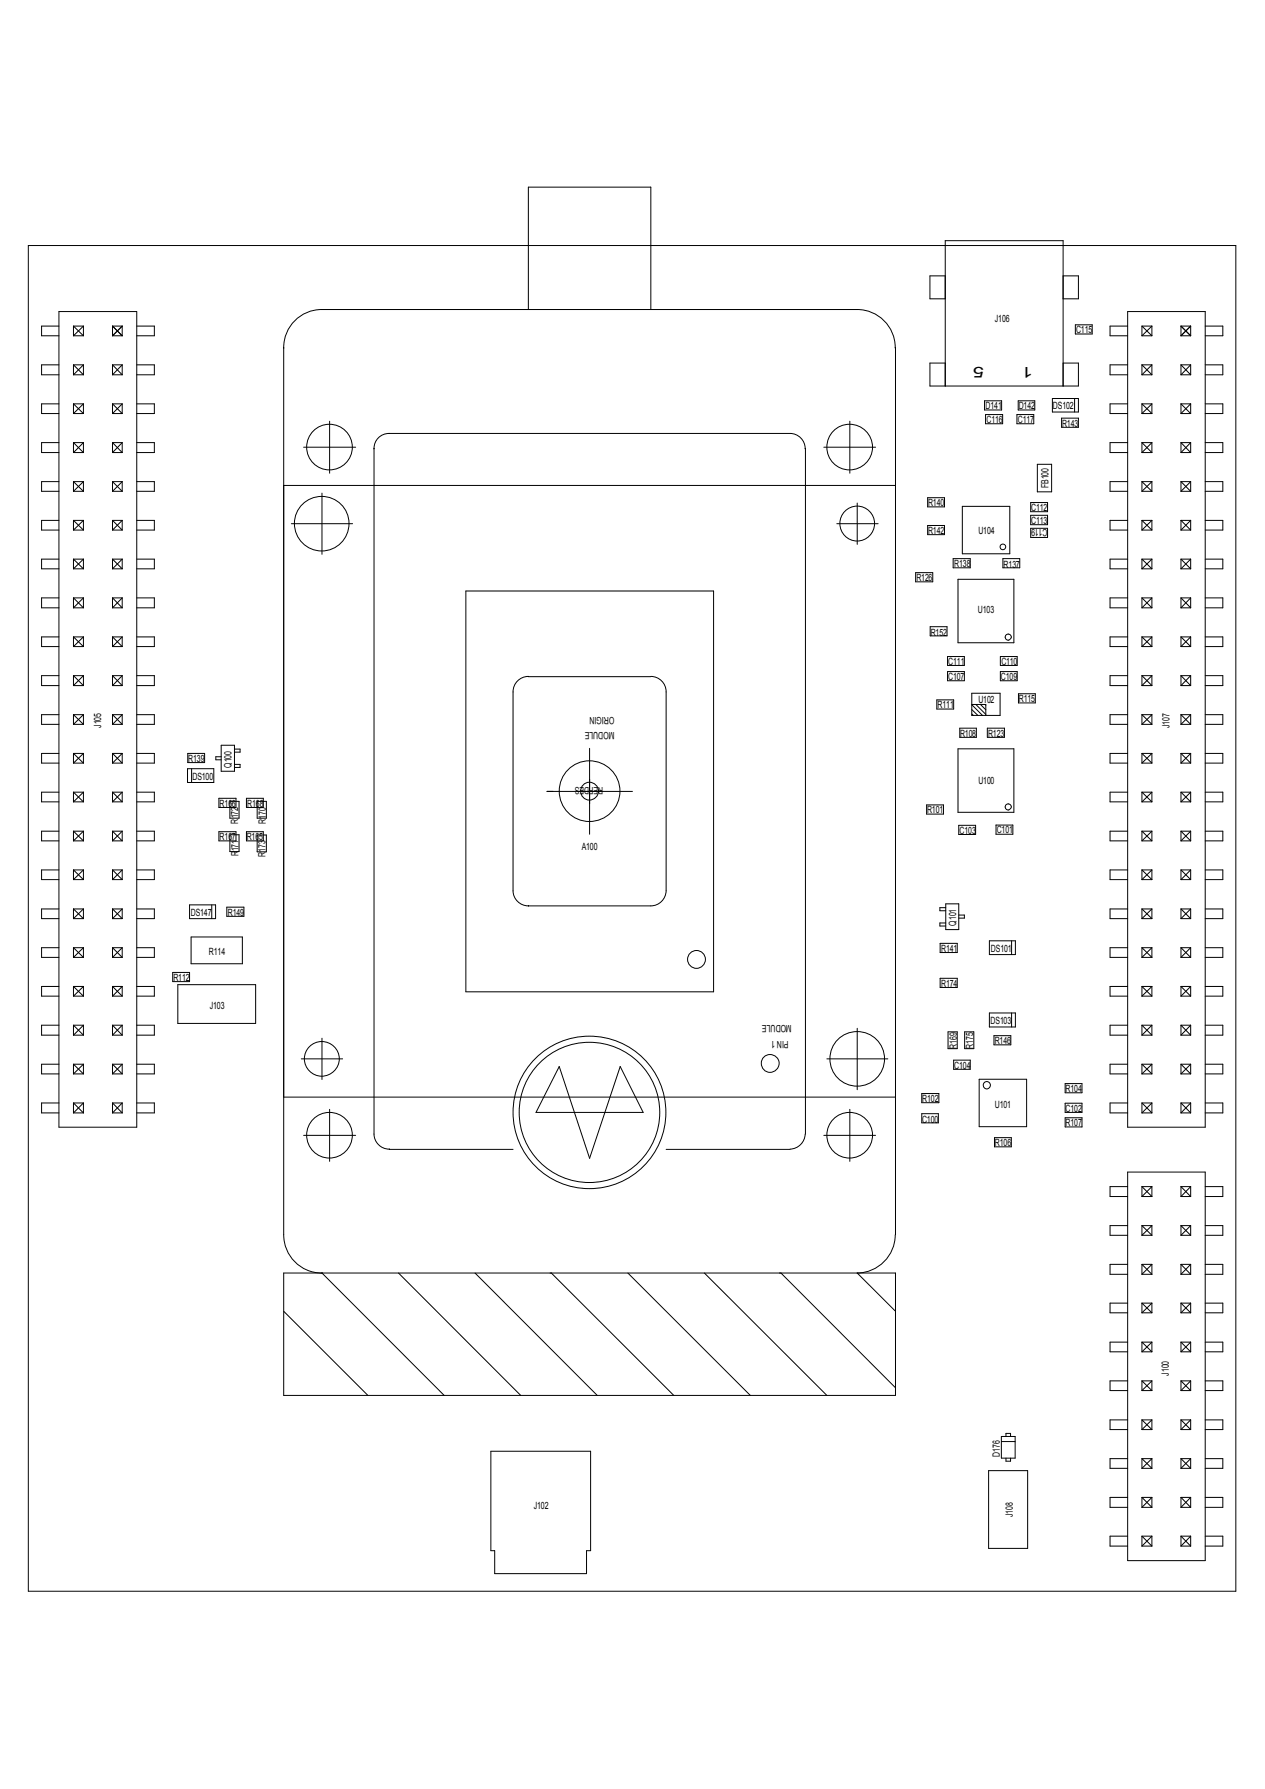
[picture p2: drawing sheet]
<svg xmlns="http://www.w3.org/2000/svg" width="210mm" height="297mm" viewBox="0 0 210 297" stroke-linecap="round" stroke-linejoin="round" font-family="sans-serif">
<g fill="none" stroke="#000" stroke-width=".17">
<path d="M4.7 40.8h200.4v223.4h-200.4zM9.8 54.1h-2.9v1.7h2.9M9.8 51.7h12.9v135.5h-12.9zM12.2 54.1h1.6M12.2 55.8h1.6M12.2 54.1v1.7M12.2 54.1l1.6 1.7M13.8 54.1v1.7M13.8 54.1l-1.6 1.7M18.7 54.1h1.6M18.7 55.8h1.6M18.7 54.1v1.7"/>
<path d="M18.7 54.1l1.6 1.7M20.3 54.1l-1.6 1.7M20.3 54.1v1.7M22.7 54.1h2.9v1.7h-2.9M87.7 51.4v-20.3h20.3v20.3M148.5 57.7v.1a6.3 6.3 0 0 0-6.3-6.4h-88.7a6.3 6.3 0 0 0-6.4 6.4v147.2a6.3 6.3 0 0 0 6.4 6.4l20.2 20.3M148.6 57.7v147.3M156.8 45.8h-2.5v3.8h2.5M176.4 45.8h2.5v3.8h-2.5M178.4 53.9h2.8v1.6h-2.8zM187.1 54.1h-2.9v1.7h2.9M187.1 51.7h12.9v135.5h-12.9z"/>
<path d="M189.5 54.1v1.7M189.5 54.1l1.6 1.7M189.5 54.1h1.6M189.5 55.8h1.6M191.1 54.1l-1.6 1.7M191.1 54.1v1.7M196 54.1h1.6M196 55.8h1.6M196 54.1v1.7M196 54.1l1.6 1.7M197.6 54.1l-1.6 1.7M197.6 54.1v1.7"/>
<path d="M200 54.1h2.9v1.7h-2.9M9.8 80h-2.9v1.6h2.9M9.8 73.5h-2.9v1.6h2.9M9.8 67.1h-2.9v1.6h2.9M9.8 60.6h-2.9v1.6h2.9M12.2 80h1.6M12.2 73.5h1.6M12.2 75.1h1.6M12.2 68.7h1.6M12.2 67.1h1.6M12.2 60.6h1.6M12.2 62.2h1.6"/>
<path d="M12.2 60.6v1.6M12.2 67.1v1.6M12.2 73.5v1.6M12.2 80v1.6M12.2 80l1.6 1.6M12.2 73.5l1.6 1.6M12.2 67.1l1.6 1.6M12.2 60.6l1.6 1.6M13.8 60.6v1.6M13.8 67.1v1.6M13.8 73.5v1.6M13.8 80v1.6"/>
<path d="M13.8 80l-1.6 1.6M13.8 73.5l-1.6 1.6M13.8 67.1l-1.6 1.6M13.8 60.6l-1.6 1.6M18.7 80h1.6M18.7 73.5h1.6M18.7 75.1h1.6M18.7 68.7h1.6M18.7 67.1h1.6M18.7 60.6h1.6M18.7 62.2h1.6M18.7 80l1.6 1.6"/>
<path d="M18.7 67.1l1.6 1.6M18.7 60.6v1.6M18.7 67.1v1.6M18.7 73.5v1.6M18.7 80v1.6M18.7 73.5l1.6 1.6M18.7 60.6l1.6 1.6M20.3 80l-1.6 1.6M20.3 73.5l-1.6 1.6M20.3 67.1l-1.6 1.6M20.3 60.6l-1.6 1.6M20.3 60.6v1.6"/>
<path d="M20.3 67.1v1.6M20.3 73.5v1.6M20.3 80v1.6M22.7 80h2.9v1.6h-2.9M22.7 73.5h2.9v1.6h-2.9M22.7 67.1h2.9v1.6h-2.9M22.7 60.6h2.9v1.6h-2.9M50.4 74.3h8.6M54.7 69.9v8.7M133.6 74.5a2.53 2.53 0 0 0-2.5-2.5h-66.5a2.48 2.48 0 0 0-2.5 2.5v113.8a2.53 2.53 0 0 0 2.5 2.5M133.6 74.5v113.8M136.7 74.3h8.6"/>
<path d="M141 69.9v8.7M156.8 64.1v-24.1h19.6v24.1M156.8 60.3h-2.5v3.8h24.6v-3.8h-2.5M163.4 66.5h2.8v1.6h-2.8zM163.5 68.8h2.9v1.6h-2.9zM168.7 68.8h2.8v1.6h-2.8zM169 66.5h2.7v1.6h-2.7zM172.1 77.1h2.4v4.6h-2.4zM174.6 66.2h4.3v2.2h-4.3zM176.1 69.4h2.8v1.6h-2.8zM178.3 66.2v2.2M187.1 80h-2.9v1.6h2.9"/>
<path d="M187.1 73.5h-2.9v1.6h2.9M187.1 67.1h-2.9v1.6h2.9M187.1 60.6h-2.9v1.6h2.9M189.5 60.6v1.6M189.5 67.1v1.6M189.5 73.5v1.6M189.5 80v1.6M189.5 80l1.6 1.6M189.5 80h1.6M189.5 73.5l1.6 1.6M189.5 73.5h1.6M189.5 75.1h1.6"/>
<path d="M189.5 67.1l1.6 1.6M189.5 68.7h1.6M189.5 67.1h1.6M189.5 60.6l1.6 1.6M189.5 60.6h1.6M189.5 62.2h1.6M191.1 80l-1.6 1.6M191.1 73.5l-1.6 1.6M191.1 67.1l-1.6 1.6M191.1 60.6l-1.6 1.6M191.1 60.6v1.6M191.1 67.1v1.6"/>
<path d="M191.1 73.5v1.6M191.1 80v1.6M196 80h1.6M196 80l1.6 1.6M196 73.5h1.6M196 75.1h1.6M196 68.7h1.6M196 67.1h1.6M196 67.1l1.6 1.6M196 60.6h1.6M196 62.2h1.6M196 60.6v1.6"/>
<path d="M196 67.1v1.6M196 73.5v1.6M196 80v1.6M196 73.5l1.6 1.6M196 60.6l1.6 1.6M197.6 67.1l-1.6 1.6M197.6 60.6v1.6M197.6 67.1v1.6M197.6 73.5v1.6M197.6 80v1.6M197.6 80l-1.6 1.6M197.6 73.5l-1.6 1.6"/>
<path d="M197.6 60.6l-1.6 1.6M200 80h2.9v1.6h-2.9M200 73.5h2.9v1.6h-2.9M200 67.1h2.9v1.6h-2.9M200 60.6h2.9v1.6h-2.9M9.8 99.3h-2.9v1.6h2.9M9.8 92.8h-2.9v1.6h2.9M9.8 86.4h-2.9v1.6h2.9M12.2 99.3h1.6M12.2 92.8h1.6M12.2 94.4h1.6M12.2 86.4h1.6"/>
<path d="M12.2 88h1.6M12.2 81.6h1.6M12.2 86.4v1.6M12.2 92.8v1.6M12.2 99.3v1.6M12.2 99.3l1.6 1.6M12.2 92.8l1.6 1.6M12.2 86.4l1.6 1.6M13.8 86.4v1.6M13.8 92.8v1.6M13.8 99.3v1.6M13.8 99.3l-1.6 1.6"/>
<path d="M13.8 92.8l-1.6 1.6M13.8 86.4l-1.6 1.6M18.7 99.3h1.6M18.7 92.8h1.6M18.7 94.4h1.6M18.7 86.4h1.6M18.7 88h1.6M18.7 81.6h1.6M18.7 86.4v1.6M18.7 92.8v1.6M18.7 99.3v1.6M18.7 99.3l1.6 1.6"/>
<path d="M18.7 92.8l1.6 1.6M18.7 86.4l1.6 1.6M20.3 92.8l-1.6 1.6M20.3 99.3l-1.6 1.6M20.3 86.4l-1.6 1.6M20.3 86.4v1.6M20.3 92.8v1.6M20.3 99.3v1.6M22.7 99.3h2.9v1.6h-2.9M22.7 92.8h2.9v1.6h-2.9M22.7 86.4h2.9v1.6h-2.9M47.1 80.6h101.5"/>
<path d="M48.3 87h10.2M53.4 81.9v10.1M77.3 98.1h41.1v66.6h-41.1zM138.9 87h6.8M142.2 83.5v6.9M151.9 95.1h2.9v1.5h-2.9zM153.9 82.6h2.8v1.6h-2.8zM153.9 87.2h2.8v1.6h-2.8zM158.2 92.8h2.8v1.5h-2.8zM159 96.2h9.2v10.5h-9.2zM159.7 84.1h7.9v7.8h-7.9zM166.4 92.8h2.8v1.5h-2.8z"/>
<path d="M171 87.7h2.8v1.5h-2.8zM171 83.4h2.8v1.6h-2.8zM171 85.6h2.8v1.5h-2.8zM187.1 99.3h-2.9v1.6h2.9M187.1 92.8h-2.9v1.6h2.9M187.1 86.4h-2.9v1.6h2.9M189.5 86.4v1.6M189.5 92.8v1.6M189.5 99.3v1.6M189.5 99.3l1.6 1.6M189.5 99.3h1.6M189.5 92.8l1.6 1.6"/>
<path d="M189.5 92.8h1.6M189.5 94.4h1.6M189.5 86.4l1.6 1.6M189.5 86.4h1.6M189.5 88h1.6M189.5 81.6h1.6M191.1 99.3l-1.6 1.6M191.1 92.8l-1.6 1.6M191.1 86.4l-1.6 1.6M191.1 86.4v1.6M191.1 92.8v1.6M191.1 99.3v1.6"/>
<path d="M196 99.3h1.6M196 92.8h1.6M196 94.4h1.6M196 86.4h1.6M196 88h1.6M196 81.6h1.6M196 86.4v1.6M196 92.8v1.6M196 99.3v1.6M196 99.3l1.6 1.6M196 92.8l1.6 1.6M196 86.4l1.6 1.6"/>
<path d="M197.6 92.8l-1.6 1.6M197.6 86.4v1.6M197.6 92.8v1.6M197.6 99.3v1.6M197.6 99.3l-1.6 1.6M197.6 86.4l-1.6 1.6M200 99.3h2.9v1.6h-2.9M200 92.8h2.9v1.6h-2.9M200 86.4h2.9v1.6h-2.9M9.8 118.7h-2.9v1.6h2.9M9.8 112.2h-2.9v1.6h2.9M9.8 105.7h-2.9v1.7h2.9"/>
<path d="M12.2 118.7h1.6M12.2 113.8h1.6M12.2 112.2h1.6M12.2 105.7h1.6M12.2 107.4h1.6M12.2 100.9h1.6M12.2 105.7v1.7M12.2 112.2v1.6M12.2 118.7v1.6M12.2 118.7l1.6 1.6M12.2 112.2l1.6 1.6M12.2 105.7l1.6 1.7"/>
<path d="M13.8 105.7v1.7M13.8 112.2v1.6M13.8 118.7v1.6M13.8 118.7l-1.6 1.6M13.8 112.2l-1.6 1.6M13.8 105.7l-1.6 1.7M18.7 118.7h1.6M18.7 113.8h1.6M18.7 112.2h1.6M18.7 105.7h1.6M18.7 107.4h1.6M18.7 100.9h1.6"/>
<path d="M18.7 105.7l1.6 1.7M18.7 105.7v1.7M18.7 112.2v1.6M18.7 118.7v1.6M18.7 118.7l1.6 1.6M18.7 112.2l1.6 1.6M20.3 105.7l-1.6 1.7M20.3 118.7l-1.6 1.6M20.3 112.2l-1.6 1.6M20.3 105.7v1.7M20.3 112.2v1.6M20.3 118.7v1.6"/>
<path d="M22.7 118.7h2.9v1.6h-2.9M22.7 112.2h2.9v1.6h-2.9M22.7 105.7h2.9v1.7h-2.9M87.7 112.3a2.55 2.55 0 0 0-2.6 2.6v33a2.54 2.54 0 0 0 2.6 2.5h20.3a2.56 2.56 0 0 0 2.5-2.5v-33a2.55 2.55 0 0 0-2.5-2.6M87.7 112.4h20.3M154.3 104.1h2.8v1.5h-2.8zM155.4 116.2h2.8v1.5h-2.8zM157.2 109h2.8v1.5h-2.8zM157.2 111.5h2.8v1.5h-2.8zM161.2 115.1h4.7v3.7h-4.7zM161.2 118.5l.3 .3M161.2 117.8l1.1 1"/>
<path d="M161.2 117l1.8 1.8M161.2 117h2.4v1.8M161.9 117l1.7 1.6M162.7 117l.9 .9M163.4 117l.2 .1M166 111.5h2.8v1.5h-2.8zM166 109h2.8v1.5h-2.8zM169 115.2h2.8v1.5h-2.8zM187.1 118.7h-2.9v1.6h2.9M187.1 112.2h-2.9v1.6h2.9M187.1 105.7h-2.9v1.7h2.9M189.5 105.7v1.7"/>
<path d="M189.5 112.2v1.6M189.5 118.7v1.6M189.5 118.7l1.6 1.6M189.5 118.7h1.6M189.5 113.8h1.6M189.5 112.2l1.6 1.6M189.5 112.2h1.6M189.5 105.7l1.6 1.7M189.5 105.7h1.6M189.5 107.4h1.6M189.5 100.9h1.6M191.1 118.7l-1.6 1.6"/>
<path d="M191.1 112.2l-1.6 1.6M191.1 105.7l-1.6 1.7M191.1 105.7v1.7M191.1 112.2v1.6M191.1 118.7v1.6M196 118.7h1.6M196 113.8h1.6M196 118.7l1.6 1.6M196 112.2h1.6M196 105.7h1.6M196 107.4h1.6M196 105.7l1.6 1.7"/>
<path d="M196 100.9h1.6M196 105.7v1.7M196 112.2v1.6M196 118.7v1.6M196 112.2l1.6 1.6M197.6 105.7l-1.6 1.7M197.6 105.7v1.7M197.6 112.2v1.6M197.6 118.7v1.6M197.6 118.7l-1.6 1.6M197.6 112.2l-1.6 1.6M200 118.7h2.9v1.6h-2.9"/>
<path d="M200 112.2h2.9v1.6h-2.9M200 105.7h2.9v1.7h-2.9M9.8 138h-2.9v1.6h2.9M9.8 131.5h-2.9v1.6h2.9M9.8 125.1h-2.9v1.6h2.9M12.2 138h1.6M12.2 139.6h1.6M12.2 133.1h1.6M12.2 131.5h1.6M12.2 125.1h1.6M12.2 126.7h1.6M12.2 120.3h1.6"/>
<path d="M12.2 125.1v1.6M12.2 131.5v1.6M12.2 138v1.6M12.2 138l1.6 1.6M12.2 131.5l1.6 1.6M12.2 125.1l1.6 1.6M13.8 125.1v1.6M13.8 131.5v1.6M13.8 138v1.6M13.8 138l-1.6 1.6M13.8 131.5l-1.6 1.6M13.8 125.1l-1.6 1.6"/>
<path d="M18.7 138h1.6M18.7 139.6h1.6M18.7 133.1h1.6M18.7 131.5h1.6M18.7 125.1h1.6M18.7 126.7h1.6M18.7 120.3h1.6M18.7 125.1v1.6M18.7 131.5v1.6M18.7 138v1.6M18.7 138l1.6 1.6M18.7 131.5l1.6 1.6"/>
<path d="M18.7 125.1l1.6 1.6M20.3 138l-1.6 1.6M20.3 131.5l-1.6 1.6M20.3 125.1l-1.6 1.6M20.3 125.1v1.6M20.3 131.5v1.6M20.3 138v1.6M22.7 138h2.9v1.6h-2.9M22.7 131.5h2.9v1.6h-2.9M22.7 125.1h2.9v1.6h-2.9M31.1 127.6h4.4v2.3h-4.4zM31.2 125.1h2.8v1.5h-2.8z"/>
<path d="M31.8 127.6v2.3M36.3 138.1h2.9v1.5h-2.9zM36.3 132.5h2.9v1.6h-2.9zM36.7 123.7h2.2v4.4h-2.2zM36.7 125.6h-.9v.6h.9M38.1 138.6h1.6v2.8h-1.6zM38.1 133.1h1.6v2.7h-1.6zM38.9 124.4h.9v.5h-.9M38.9 126.9h.9v.5h-.9M40.9 138.1h2.8v1.5h-2.8zM40.9 132.5h2.8v1.6h-2.8zM42.7 133.1h1.5v2.7h-1.5z"/>
<path d="M42.7 138.6h1.5v2.8h-1.5zM90.8 131.4h14.1M97.8 124.2v14.3M153.8 133.6h2.7v1.6h-2.7zM159 124.3h9.2v10.6h-9.2zM159.1 137h2.8v1.6h-2.8zM159.3 120.9h2.7v1.5h-2.7zM163.8 120.9h2.9v1.5h-2.9zM165.3 137h2.8v1.5h-2.8zM187.1 138h-2.9v1.6h2.9M187.1 131.5h-2.9v1.6h2.9M187.1 125.1h-2.9v1.6h2.9"/>
<path d="M189.5 125.1v1.6M189.5 131.5v1.6M189.5 138v1.6M189.5 138l1.6 1.6M189.5 138h1.6M189.5 139.6h1.6M189.5 131.5l1.6 1.6M189.5 133.1h1.6M189.5 131.5h1.6M189.5 125.1l1.6 1.6M189.5 125.1h1.6M189.5 126.7h1.6"/>
<path d="M189.5 120.3h1.6M191.1 138l-1.6 1.6M191.1 131.5l-1.6 1.6M191.1 125.1l-1.6 1.6M191.1 125.1v1.6M191.1 131.5v1.6M191.1 138v1.6M196 138h1.6M196 139.6h1.6M196 133.1h1.6M196 131.5h1.6M196 125.1h1.6"/>
<path d="M196 126.7h1.6M196 120.3h1.6M196 125.1v1.6M196 131.5v1.6M196 138v1.6M196 138l1.6 1.6M196 131.5l1.6 1.6M196 125.1l1.6 1.6M197.6 125.1v1.6M197.6 131.5v1.6M197.6 138v1.6M197.6 138l-1.6 1.6"/>
<path d="M197.6 131.5l-1.6 1.6M197.6 125.1l-1.6 1.6M200 138h2.9v1.6h-2.9M200 131.5h2.9v1.6h-2.9M200 125.1h2.9v1.6h-2.9M9.8 144.4h-2.9v1.6h2.9M9.8 157.4h-2.9v1.6h2.9M9.8 150.9h-2.9v1.6h2.9M12.2 144.4h1.6M12.2 146h1.6M12.2 157.4h1.6M12.2 159h1.6"/>
<path d="M12.2 150.9h1.6M12.2 152.5h1.6M12.2 144.4v1.6M12.2 150.9v1.6M12.2 157.4v1.6M12.2 157.4l1.6 1.6M12.2 150.9l1.6 1.6M12.2 144.4l1.6 1.6M13.8 144.4v1.6M13.8 150.9v1.6M13.8 157.4v1.6M13.8 157.4l-1.6 1.6"/>
<path d="M13.8 150.9l-1.6 1.6M13.8 144.4l-1.6 1.6M18.7 144.4h1.6M18.7 146h1.6M18.7 157.4h1.6M18.7 159h1.6M18.7 150.9h1.6M18.7 152.5h1.6M18.7 144.4v1.6M18.7 150.9v1.6M18.7 157.4v1.6M18.7 157.4l1.6 1.6"/>
<path d="M18.7 150.9l1.6 1.6M18.7 144.4l1.6 1.6M20.3 157.4l-1.6 1.6M20.3 150.9l-1.6 1.6M20.3 144.4l-1.6 1.6M20.3 144.4v1.6M20.3 150.9v1.6M20.3 157.4v1.6M22.7 144.4h2.9v1.6h-2.9M22.7 157.4h2.9v1.6h-2.9M22.7 150.9h2.9v1.6h-2.9M31.5 150.2h4.3v2.3h-4.3z"/>
<path d="M31.7 155.6h8.5v4.4h-8.5zM35.1 150.2v2.3M37.6 150.6h2.9v1.5h-2.9zM156 156.6h2.8v1.6h-2.8zM156.9 153.2h-.9v.6h.9M156.9 150.7h-.9v.5h.9M156.9 150.1h2.2v4.2h-2.2zM159.1 151.9h.9v.5h-.9M164.2 156.2h4.3v2.3h-4.3zM167.9 156.2v2.3M187.1 144.4h-2.9v1.6h2.9M187.1 157.4h-2.9v1.6h2.9"/>
<path d="M187.1 150.9h-2.9v1.6h2.9M189.5 144.4h1.6M189.5 146h1.6M189.5 144.4v1.6M189.5 150.9v1.6M189.5 157.4v1.6M189.5 157.4h1.6M189.5 159h1.6M189.5 150.9h1.6M189.5 152.5h1.6M189.5 157.4l1.6 1.6M189.5 150.9l1.6 1.6"/>
<path d="M189.5 144.4l1.6 1.6M191.1 144.4l-1.6 1.6M191.1 144.4v1.6M191.1 150.9v1.6M191.1 157.4v1.6M191.1 157.4l-1.6 1.6M191.1 150.9l-1.6 1.6M196 144.4h1.6M196 146h1.6M196 144.4v1.6M196 150.9v1.6M196 157.4v1.6"/>
<path d="M196 157.4l1.6 1.6M196 157.4h1.6M196 159h1.6M196 150.9l1.6 1.6M196 150.9h1.6M196 152.5h1.6M196 144.4l1.6 1.6M197.6 144.4v1.6M197.6 150.9v1.6M197.6 157.4v1.6M197.6 157.4l-1.6 1.6M197.6 150.9l-1.6 1.6"/>
<path d="M197.6 144.4l-1.6 1.6M200 144.4h2.9v1.6h-2.9M200 157.4h2.9v1.6h-2.9M200 150.9h2.9v1.6h-2.9M9.8 176.7h-2.9v1.6h2.9M9.8 170.2h-2.9v1.7h2.9M9.8 163.8h-2.9v1.6h2.9M12.2 176.7h1.6M12.2 178.3h1.6M12.2 170.2h1.6M12.2 171.9h1.6M12.2 165.4h1.6"/>
<path d="M12.2 163.8h1.6M12.2 163.8v1.6M12.2 170.2v1.7M12.2 176.7v1.6M12.2 176.7l1.6 1.6M12.2 170.2l1.6 1.7M12.2 163.8l1.6 1.6M13.8 163.8v1.6M13.8 170.2v1.7M13.8 176.7v1.6M13.8 176.7l-1.6 1.6M13.8 170.2l-1.6 1.7"/>
<path d="M13.8 163.8l-1.6 1.6M18.7 176.7h1.6M18.7 178.3h1.6M18.7 170.2h1.6M18.7 171.9h1.6M18.7 165.4h1.6M18.7 163.8h1.6M18.7 176.7l1.6 1.6M18.7 163.8v1.6M18.7 170.2v1.7M18.7 176.7v1.6M18.7 170.2l1.6 1.7"/>
<path d="M18.7 163.8l1.6 1.6M20.3 176.7l-1.6 1.6M20.3 163.8l-1.6 1.6M20.3 170.2l-1.6 1.7M20.3 163.8v1.6M20.3 170.2v1.7M20.3 176.7v1.6M22.7 176.7h2.9v1.6h-2.9M22.7 170.2h2.9v1.7h-2.9M22.7 163.8h2.9v1.6h-2.9M28.7 161.5h2.8v1.5h-2.8zM29.5 163.5h12.9v6.4h-12.9z"/>
<path d="M50 175.8h6.9M53.4 172.4v6.8M92.8 177.1l5 15.2 5.1-15.2 3.8 7.6h-17.8zM137.2 175.8h10.1M142.2 170.7v10.2M156 162.4h2.8v1.6h-2.8zM157.3 171.3h1.5v2.8h-1.5zM158.2 176h2.8v1.5h-2.8zM160.1 171.3h1.5v2.8h-1.5zM162.5 179.2h7.8v7.9h-7.8zM164.2 168.2h4.3v2.3h-4.3zM164.9 172h2.8v1.5h-2.8z"/>
<path d="M167.9 168.2v2.3M176.7 179.9h2.8v1.5h-2.8zM187.1 176.7h-2.9v1.6h2.9M187.1 170.2h-2.9v1.7h2.9M187.1 163.8h-2.9v1.6h2.9M189.5 163.8v1.6M189.5 170.2v1.7M189.5 176.7v1.6M189.5 176.7h1.6M189.5 178.3h1.6M189.5 170.2h1.6M189.5 171.9h1.6"/>
<path d="M189.5 165.4h1.6M189.5 163.8h1.6M189.5 176.7l1.6 1.6M189.5 170.2l1.6 1.7M189.5 163.8l1.6 1.6M191.1 163.8v1.6M191.1 170.2v1.7M191.1 176.7v1.6M191.1 170.2l-1.6 1.7M191.1 176.7l-1.6 1.6M191.1 163.8l-1.6 1.6M196 163.8v1.6"/>
<path d="M196 170.2v1.7M196 176.7v1.6M196 176.7l1.6 1.6M196 176.7h1.6M196 178.3h1.6M196 170.2l1.6 1.7M196 170.2h1.6M196 171.9h1.6M196 163.8l1.6 1.6M196 165.4h1.6M196 163.8h1.6M197.6 163.8v1.6"/>
<path d="M197.6 170.2v1.7M197.6 176.7v1.6M197.6 176.7l-1.6 1.6M197.6 170.2l-1.6 1.7M197.6 163.8l-1.6 1.6M200 176.7h2.9v1.6h-2.9M200 170.2h2.9v1.7h-2.9M200 163.8h2.9v1.6h-2.9M9.8 183.1h-2.9v1.7h2.9M12.2 184.8h1.6M12.2 183.1h1.6M12.2 183.1l1.6 1.7"/>
<path d="M12.2 183.1v1.7M13.8 183.1l-1.6 1.7M13.8 183.1v1.7M18.7 184.8h1.6M18.7 183.1h1.6M18.7 183.1l1.6 1.7M18.7 183.1v1.7M20.3 183.1l-1.6 1.7M20.3 183.1v1.7M22.7 183.1h2.9v1.7h-2.9M47.1 182.2h101.5M50.4 188.5h8.6"/>
<path d="M54.7 184.2v8.6M64.6 190.8h20.5M110.5 190.8h20.6M133.6 188.3a2.59 2.59 0 0 1-2.5 2.5M136.7 188.5h8.6M141 184.2v8.6M153 181.6h2.8v1.5h-2.8zM153 184.9h2.7v1.5h-2.7zM165 188.9h2.8v1.5h-2.8zM176.7 183.2h2.8v1.5h-2.8zM176.7 185.6h2.8v1.5h-2.8zM187.1 197h-2.9v1.7h2.9"/>
<path d="M187.1 183.1h-2.9v1.7h2.9M187.1 194.6h12.9v64.5h-12.9zM189.5 183.1v1.7M189.5 197v1.7M189.5 197l1.6 1.7M189.5 198.7h1.6M189.5 197h1.6M189.5 184.8h1.6M189.5 183.1h1.6M189.5 183.1l1.6 1.7M191.1 183.1v1.7M191.1 197v1.7"/>
<path d="M191.1 183.1l-1.6 1.7M191.1 197l-1.6 1.7M196 183.1v1.7M196 197v1.7M196 197l1.6 1.7M196 198.7h1.6M196 197h1.6M196 183.1l1.6 1.7M196 184.8h1.6M196 183.1h1.6M197.6 183.1v1.7M197.6 197v1.7"/>
<path d="M197.6 197l-1.6 1.7M197.6 183.1l-1.6 1.7M200 197h2.9v1.7h-2.9M200 183.1h2.9v1.7h-2.9M47.1 211.4h101.5v20.3h-101.5zM47.1 217.7l13.9 14M66.1 211.4l20.3 20.3M78.8 211.4l20.3 20.3M91.5 211.4l20.3 20.3M104.2 211.4l20.3 20.3M116.9 211.4l20.3 20.3M129.6 211.4l19 19"/>
<path d="M148.5 205a6.4 6.4 0 0 1-6.3 6.4l6.4 6.3M187.1 216.4h-2.9v1.6h2.9M187.1 209.9h-2.9v1.7h2.9M187.1 203.5h-2.9v1.6h2.9M189.5 203.5v1.6M189.5 209.9v1.7M189.5 216.4v1.6M189.5 209.9l1.6 1.7M189.5 218h1.6M189.5 216.4h1.6M189.5 211.6h1.6M189.5 209.9h1.6"/>
<path d="M189.5 205.1h1.6M189.5 203.5h1.6M189.5 216.4l1.6 1.6M189.5 203.5l1.6 1.6M191.1 203.5v1.6M191.1 209.9v1.7M191.1 216.4v1.6M191.1 209.9l-1.6 1.7M191.1 216.4l-1.6 1.6M191.1 203.5l-1.6 1.6M196 203.5v1.6M196 209.9v1.7"/>
<path d="M196 216.4v1.6M196 216.4l1.6 1.6M196 218h1.6M196 216.4h1.6M196 209.9l1.6 1.7M196 211.6h1.6M196 209.9h1.6M196 203.5l1.6 1.6M196 205.1h1.6M196 203.5h1.6M197.6 203.5v1.6M197.6 209.9v1.7"/>
<path d="M197.6 216.4v1.6M197.6 216.4l-1.6 1.6M197.6 209.9l-1.6 1.7M197.6 203.5l-1.6 1.6M200 216.4h2.9v1.6h-2.9M200 209.9h2.9v1.7h-2.9M200 203.5h2.9v1.6h-2.9M166.2 239.4h2.2M166.2 238.5h2.2v3.6h-2.2zM166.9 238.5v-.5h.8v.5M187.1 235.8h-2.9v1.6h2.9M187.1 229.3h-2.9v1.6h2.9"/>
<path d="M187.1 222.8h-2.9v1.7h2.9M189.5 222.8v1.7M189.5 229.3v1.6M189.5 235.8v1.6M189.5 237.4h1.6M189.5 235.8h1.6M189.5 230.9h1.6M189.5 229.3h1.6M189.5 224.5h1.6M189.5 222.8h1.6M189.5 235.8l1.6 1.6M189.5 229.3l1.6 1.6"/>
<path d="M189.5 222.8l1.6 1.7M191.1 222.8v1.7M191.1 229.3v1.6M191.1 235.8v1.6M191.1 235.8l-1.6 1.6M191.1 229.3l-1.6 1.6M191.1 222.8l-1.6 1.7M196 222.8v1.7M196 229.3v1.6M196 235.8v1.6M196 235.8l1.6 1.6M196 237.4h1.6"/>
<path d="M196 235.8h1.6M196 229.3l1.6 1.6M196 230.9h1.6M196 229.3h1.6M196 222.8l1.6 1.7M196 224.5h1.6M196 222.8h1.6M197.6 222.8v1.7M197.6 229.3v1.6M197.6 235.8v1.6M197.6 235.8l-1.6 1.6M197.6 229.3l-1.6 1.6"/>
<path d="M197.6 222.8l-1.6 1.7M200 235.8h2.9v1.6h-2.9M200 229.3h2.9v1.6h-2.9M200 222.8h2.9v1.7h-2.9M81.4 241h16.6v16.5h-.7v3.8h-15.2v-3.8h-.7zM164 244.2h6.5v12.9h-6.5zM166.9 242.1v.5h.8v-.5M187.1 255.1h-2.9v1.6h2.9M187.1 248.6h-2.9v1.7h2.9M187.1 242.2h-2.9v1.6h2.9M189.5 242.2v1.6M189.5 248.6v1.7"/>
<path d="M189.5 255.1v1.6M189.5 256.7h1.6M189.5 255.1h1.6M189.5 250.3h1.6M189.5 248.6h1.6M189.5 243.8h1.6M189.5 242.2h1.6M189.5 255.1l1.6 1.6M189.5 248.6l1.6 1.7M189.5 242.2l1.6 1.6M191.1 242.2v1.6M191.1 248.6v1.7"/>
<path d="M191.1 255.1v1.6M191.1 248.6l-1.6 1.7M191.1 255.1l-1.6 1.6M191.1 242.2l-1.6 1.6M196 255.1l1.6 1.6M196 256.7h1.6M196 242.2v1.6M196 248.6v1.7M196 255.1v1.6M196 255.1h1.6M196 248.6l1.6 1.7M196 250.3h1.6"/>
<path d="M196 248.6h1.6M196 242.2l1.6 1.6M196 243.8h1.6M196 242.2h1.6M197.6 255.1l-1.6 1.6M197.6 242.2v1.6M197.6 248.6v1.7M197.6 255.1v1.6M197.6 248.6l-1.6 1.7M197.6 242.2l-1.6 1.6M200 255.1h2.9v1.6h-2.9M200 248.6h2.9v1.7h-2.9"/>
<path d="M200 242.2h2.9v1.6h-2.9"/>
<circle cx="54.7" cy="74.2" r="3.8"/>
<circle cx="141" cy="74.2" r="3.8"/>
<circle cx="53.4" cy="86.9" r="4.5"/>
<circle cx="142.2" cy="86.9" r="2.89"/>
<circle cx="166.4" cy="90.8" r=".47"/>
<circle cx="167.3" cy="105.8" r=".5"/>
<circle cx="97.8" cy="131.4" r="5"/>
<circle cx="97.8" cy="131.4" r="1.49"/>
<circle cx="167.3" cy="134" r=".5"/>
<circle cx="115.6" cy="159.3" r="1.48"/>
<circle cx="53.4" cy="175.8" r="2.89"/>
<circle cx="127.8" cy="176.6" r="1.49"/>
<circle cx="142.2" cy="175.8" r="4.5"/>
<circle cx="54.7" cy="188.5" r="3.8"/>
<circle cx="97.8" cy="184.7" r="12.7"/>
<circle cx="97.8" cy="184.7" r="11.7"/>
<circle cx="141" cy="188.5" r="3.8"/>
<circle cx="163.7" cy="180.2" r=".6"/>
</g>
<g font-size="2.5">
<text x="163.3" y="60.9" transform="rotate(-180 163.3 60.9)">5</text>
<text x="171.4" y="61" transform="rotate(-180 171.4 61)">1</text>
</g>
<g font-size="1.7">
<text x="165.1" y="53.5">J106</text>
<text x="178.6" y="55.4">C115</text>
<text x="163.5" y="67.9">D141</text>
<text x="163.7" y="70.3">C116</text>
<text x="168.9" y="70.3">C117</text>
<text x="169" y="67.9">D142</text>
<text x="174.7" y="67.9">DS102</text>
<text x="176.2" y="70.8">R143</text>
<text x="174" y="81.1" transform="rotate(-90 174 81.1)">FB100</text>
<text x="154" y="88.7">R142</text>
<text x="154" y="84.1">R140</text>
<text x="162.3" y="88.7">U104</text>
<text x="171.1" y="87">C113</text>
<text x="171.1" y="84.9">C112</text>
<text x="173.8" y="87.8" transform="rotate(-180 173.8 87.8)">C119</text>
<text x="158.3" y="94.2">R138</text>
<text x="166.5" y="94.2">R137</text>
<text x="152.1" y="96.4">R126</text>
<text x="162.3" y="101.9">U103</text>
<text x="154.4" y="105.6">R152</text>
<text x="157.4" y="112.9">C107</text>
<text x="157.4" y="110.4">C111</text>
<text x="166.1" y="112.9">C109</text>
<text x="166.2" y="110.4">C110</text>
<text x="101.9" y="119" transform="rotate(-180 101.9 119)">ORIGIN</text>
<text x="155.6" y="117.6">R111</text>
<text x="162.3" y="116.7">U102</text>
<text x="169.1" y="116.6">R115</text>
<text x="16.8" y="120.9" transform="rotate(-90 16.8 120.9)">J105</text>
<text x="101.9" y="121.5" transform="rotate(-180 101.9 121.5)">MODULE</text>
<text x="159.3" y="122.3">R108</text>
<text x="164" y="122.3">R123</text>
<text x="194.1" y="120.9" transform="rotate(-90 194.1 120.9)">J107</text>
<text x="31.2" y="126.5">R139</text>
<text x="32" y="129.5">DS100</text>
<text x="38.4" y="127.5" transform="rotate(-90 38.4 127.5)">Q100</text>
<text x="100.1" y="130.7" transform="rotate(-180 100.1 130.7)">REFDES</text>
<text x="162.3" y="130.2">U100</text>
<text x="36.4" y="133.9">R166</text>
<text x="39.5" y="136.7" transform="rotate(-90 39.5 136.7)">R172</text>
<text x="41" y="134">R168</text>
<text x="44.1" y="136.8" transform="rotate(-90 44.1 136.8)">R170</text>
<text x="153.8" y="135">R101</text>
<text x="36.4" y="139.5">R167</text>
<text x="39.6" y="142.2" transform="rotate(-90 39.6 142.2)">R171</text>
<text x="40.9" y="139.5">R165</text>
<text x="44.1" y="142.3" transform="rotate(-90 44.1 142.3)">R173</text>
<text x="96.5" y="141.2">A100</text>
<text x="159.2" y="138.4">C103</text>
<text x="165.4" y="138.4">C101</text>
<text x="31.7" y="152.1">DS147</text>
<text x="37.8" y="152">R149</text>
<text x="158.7" y="153.7" transform="rotate(-90 158.7 153.7)">Q101</text>
<text x="34.7" y="158.6">R114</text>
<text x="156.2" y="158">R141</text>
<text x="164.4" y="158.1">DS101</text>
<text x="28.8" y="162.9">R112</text>
<text x="34.8" y="167.5">J103</text>
<text x="156.2" y="163.9">R174</text>
<text x="130.9" y="172.8" transform="rotate(-180 130.9 172.8)">PIN 1</text>
<text x="131.4" y="170.3" transform="rotate(-180 131.4 170.3)">MODULE</text>
<text x="164.4" y="170">DS103</text>
<text x="165.1" y="173.4">R146</text>
<text x="158.3" y="177.5">C104</text>
<text x="158.8" y="174.1" transform="rotate(-90 158.8 174.1)">R169</text>
<text x="161.5" y="174.1" transform="rotate(-90 161.5 174.1)">R175</text>
<text x="153" y="183">R102</text>
<text x="165.1" y="183.9">U101</text>
<text x="176.8" y="184.6">C102</text>
<text x="176.8" y="181.3">R104</text>
<text x="153" y="186.4">C100</text>
<text x="165.1" y="190.3">R106</text>
<text x="176.8" y="187">R107</text>
<text x="194" y="228.4" transform="rotate(-90 194 228.4)">J100</text>
<text x="165.9" y="241.9" transform="rotate(-90 165.9 241.9)">D176</text>
<text x="88.6" y="250.6">J102</text>
<text x="168.1" y="251.9" transform="rotate(-90 168.1 251.9)">J108</text>
</g>
</svg>
